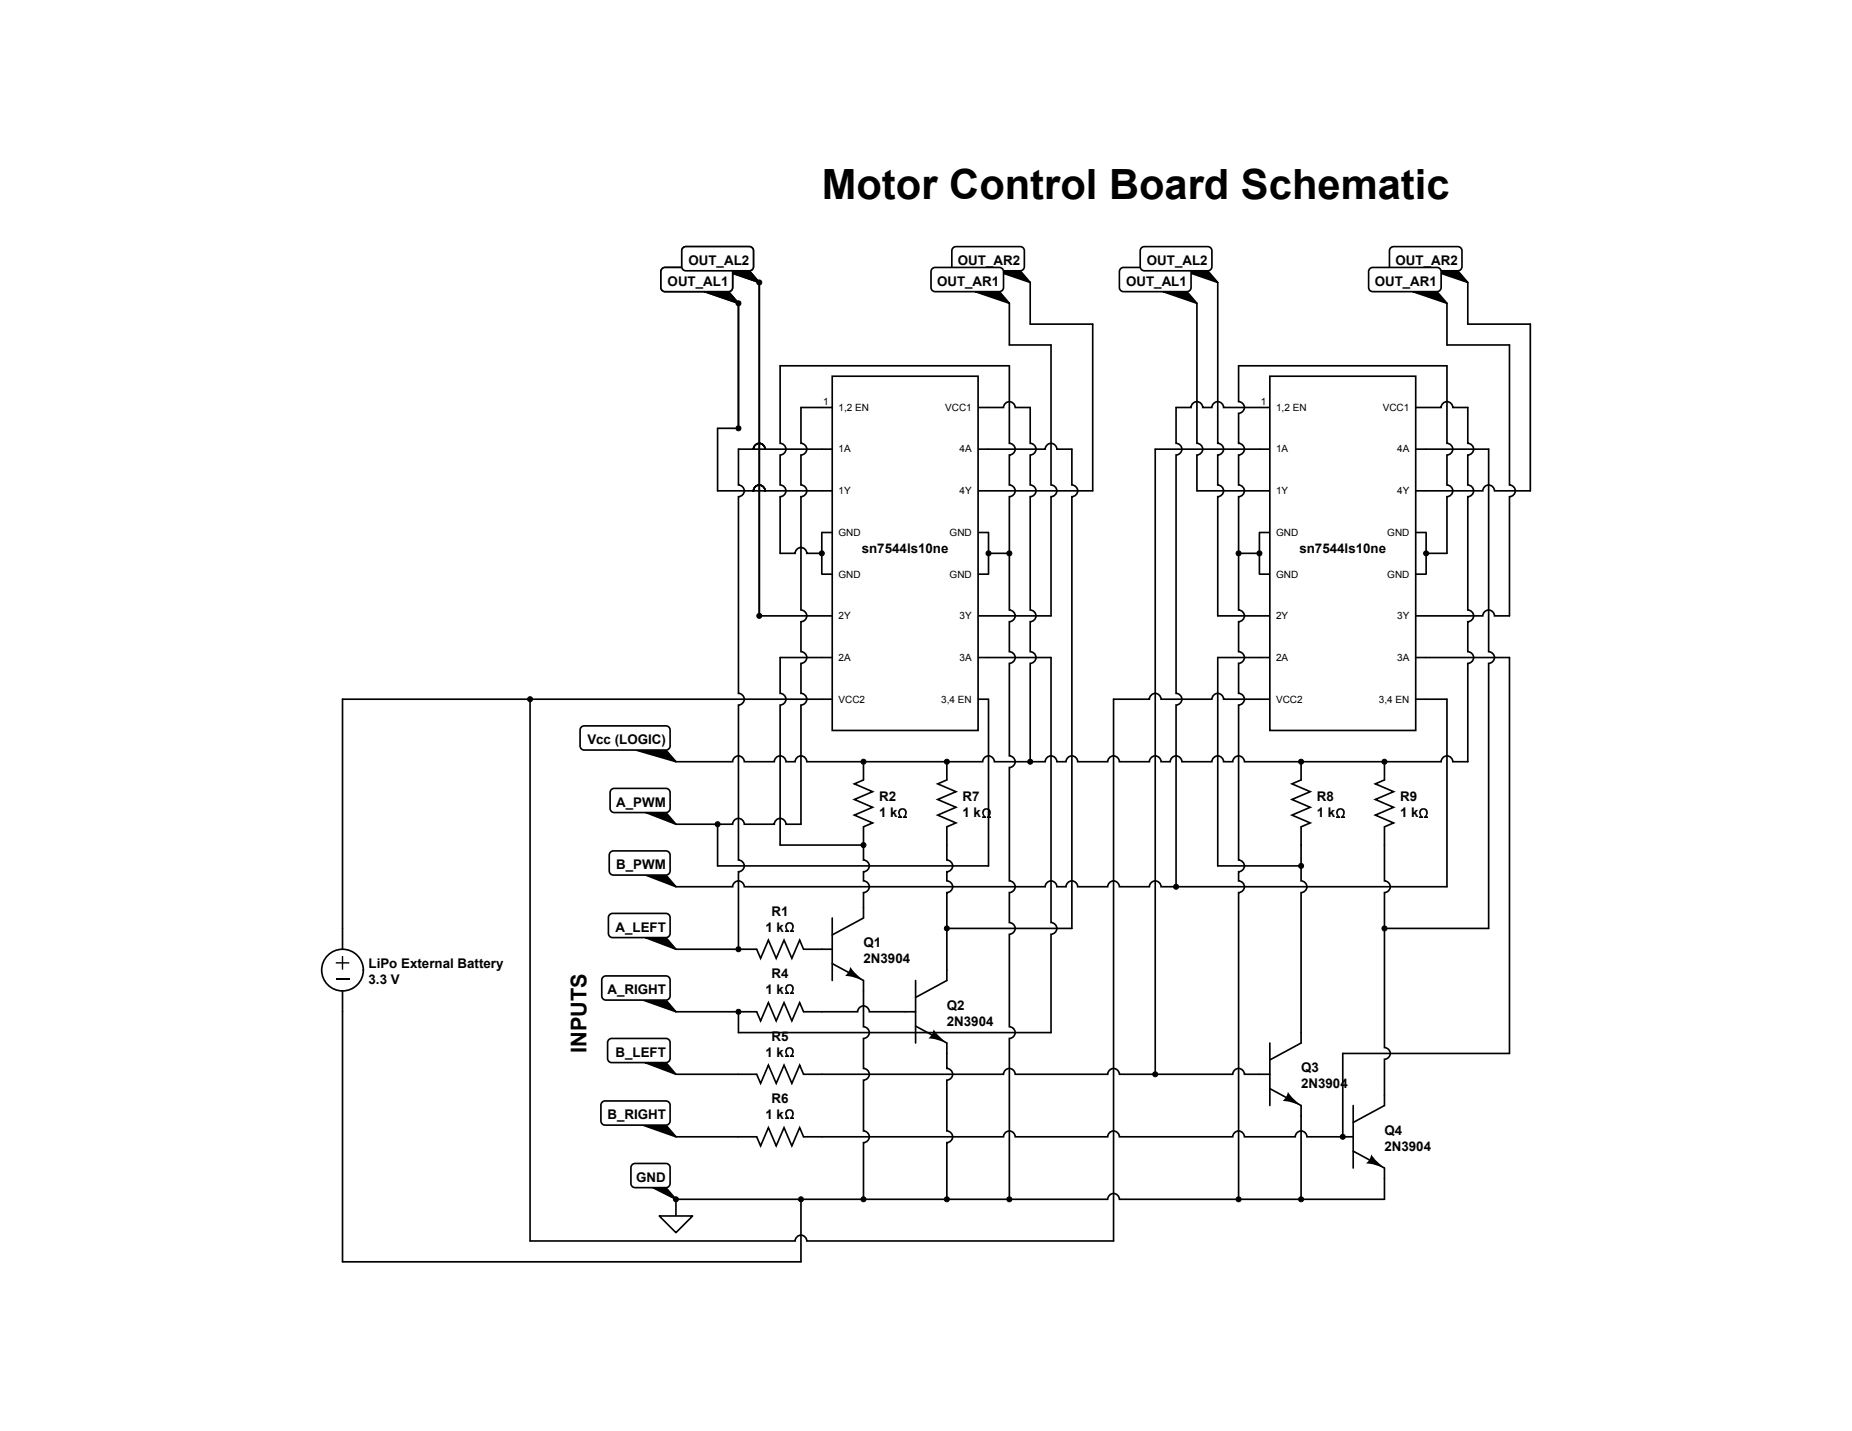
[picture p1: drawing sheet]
<svg xmlns="http://www.w3.org/2000/svg" width="279mm" height="216mm" viewBox="0 0 279 216" stroke-linecap="round" stroke-linejoin="round" font-family="sans-serif">
<g fill="#000">
<path d="M106.3 44h3.6l1.5 1.8zM109.4 40.9h3.6l1.5 1.7zM147.1 44h3.7l1.5 1.8zM150.3 40.9h3.6l1.5 1.7zM175.5 44h3.6l1.5 1.8zM178.6 40.9h3.6l1.5 1.7zM213.1 44h3.7l1.5 1.8zM216.3 40.9h3.6l1.5 1.7zM95.9 113.2h4.6l1.5 1.7zM97.4 122.6h3.1l1.5 1.8zM97.4 132h3.1l1.5 1.8zM97 150.9h3.5l1.5 1.7z"/>
<path d="M97.4 141.5h3.1l1.5 1.7zM97 169.8h3.5l1.5 1.7zM97.3 160.3h3.2l1.5 1.8zM98.5 179.2h2l1.5 1.7z"/>
</g>
<g fill="none" stroke="#000" stroke-width=".25">
<path d="M106.3 44h3.6l1.5 1.8zM109.4 40.9h3.6l1.5 1.7zM147.1 44h3.7l1.5 1.8zM150.3 40.9h3.6l1.5 1.7zM175.5 44h3.6l1.5 1.8zM178.6 40.9h3.6l1.5 1.7zM213.1 44h3.7l1.5 1.8zM216.3 40.9h3.6l1.5 1.7zM95.9 113.2h4.6l1.5 1.7zM97.4 132h3.1l1.5 1.8zM97.4 122.6h3.1l1.5 1.8zM97 150.9h3.5l1.5 1.7z"/>
<path d="M97.4 141.5h3.1l1.5 1.7zM97 169.8h3.5l1.5 1.7zM97.3 160.3h3.2l1.5 1.8zM98.5 179.2h2l1.5 1.7z"/>
</g>
<path d="M125.6 56.8h22v53.4h-22z" fill="#fff"/>
<g fill="none" stroke="#000" stroke-width=".25">
<path d="M125.6 56.8h22v53.4h-22zM124 61.5h1.6M124 67.8h1.6M124 74.1h1.6M147.6 61.5h3.8a.88 .88 0 0 1 .9-.9 .88 .88 0 0 1 .9 .9h2.2v5.4a.88 .88 0 0 1 .9 .9 .88 .88 0 0 1-.9 .8v4.6a.88 .88 0 0 1 .9 .9 .88 .88 0 0 1-.9 .8v17.1a.88 .88 0 0 1 .9 .9 .88 .88 0 0 1-.9 .9v4.5a.88 .88 0 0 1 .9 .9 .88 .88 0 0 1-.9 .9v14.8M147.6 67.8h1.5M147.6 74.1h1.5M124 80.3h1.6M124 99.2h1.6M124 92.9h1.6M124 86.6h1.6M147.6 80.3h1.5"/>
<path d="M147.6 99.2h1.5M147.6 92.9h1.5M147.6 86.6h1.5M124 105.5h1.6M130.3 114.9v2.8l-1.4 .6 2.7 1.1-2.7 1.2 2.7 1.2-2.7 1.2 2.7 1.2-1.3 .5v5.1a.88 .88 0 0 1 .8 .8 .88 .88 0 0 1-.8 .9v1.4a.88 .88 0 0 1 .8 .9 .88 .88 0 0 1-.8 .9v3.8l-4.7 2.6M147.6 105.5h1.5M125.6 138.5v9.4M111.4 143.2h2.8l.5 1.4 1.2-2.8 1.2 2.8 1.2-2.8 1.2 2.8 1.1-2.8 .6 1.4h4.4M111.4 152.6h2.8l.5 1.4 1.2-2.7 1.2 2.7 1.2-2.7 1.2 2.7 1.1-2.7 .6 1.3h8.2a.88 .88 0 0 1 .9-.8 .88 .88 0 0 1 .8 .8h7M125.6 145.4l4.7 2.5v7a.88 .88 0 0 1 .8 .9 .88 .88 0 0 1-.8 .9v4.5a.88 .88 0 0 1 .8 .9 .88 .88 0 0 1-.8 .9v7.6a.88 .88 0 0 1 .8 .9 .88 .88 0 0 1-.8 .9v8.5M138.1 154.8l4.7 2.6v3.8a.88 .88 0 0 1 .9 .9 .88 .88 0 0 1-.9 .9v7.6a.88 .88 0 0 1 .9 .9 .88 .88 0 0 1-.9 .9v8.5M138.1 147.9v9.5"/>
<path d="M142.8 146.4v1.5l-4.7 2.6M191.6 157.4v9.4M196.3 155.8v1.6l-4.7 2.5M111.4 162.1h2.8l.5 1.4 1.2-2.8 1.2 2.8 1.2-2.8 1.2 2.8 1.1-2.8 .6 1.4h2.8M111.4 171.5h2.8l.5 1.4 1.2-2.8 1.2 2.8 1.2-2.8 1.2 2.8 1.1-2.8 .6 1.4h2.8M190 162.1h1.6M191.6 164.2l4.7 2.6v1.6M202.6 171.5h1.5M204.1 166.8v9.4M204.1 173.7l4.8 2.5v1.6M208.9 165.2v1.6l-4.8 2.5"/>
</g>
<path d="M128.3 145.9l.8 1 1.2 1-1.5-.5-1.3-.2a2.17 2.17 0 0 0 .8-1.3zM140.9 155.3l.8 1 1.1 1.1-1.5-.5-1.2-.2a2.17 2.17 0 0 0 .8-1.4zM194.3 164.7l.8 1 1.2 1.1-1.5-.5-1.3-.2a2.18 2.18 0 0 0 .8-1.4zM206.9 174.2l.8 1 1.2 1-1.5-.5-1.3-.2a2.17 2.17 0 0 0 .8-1.3z" fill="#000"/>
<path d="M191.6 56.8h22v53.4h-22z" fill="#fff"/>
<g fill="none" stroke="#000" stroke-width=".25">
<path d="M191.6 56.8h22v53.4h-22zM190 61.5h1.6M190 67.8h1.6M190 74.1h1.6M213.6 61.5h3.8a.88 .88 0 0 1 .9-.9 .88 .88 0 0 1 .9 .9h2.2M213.6 67.8h1.6M213.6 74.1h1.6M190 80.3h1.6M190 99.2h1.6M190 92.9h1.6M190 86.6h1.6M213.6 80.3h1.6"/>
<path d="M213.6 99.2h1.6M213.6 92.9h1.6M213.6 86.6h1.6M142.8 114.9v2.8l-1.3 .6 2.7 1.1-2.7 1.2 2.7 1.2-2.7 1.2 2.7 1.2-1.4 .5v5.1a.88 .88 0 0 1 .9 .8 .88 .88 0 0 1-.9 .9v1.4a.88 .88 0 0 1 .9 .9 .88 .88 0 0 1-.9 .9v11.7M155.4 114.9h2.3a.88 .88 0 0 1 .9-.9 .88 .88 0 0 1 .8 .9h1.4a.88 .88 0 0 1 .9-.9 .88 .88 0 0 1 .9 .9h4.5a.88 .88 0 0 1 .9-.9 .88 .88 0 0 1 .9 .9h4.5a.88 .88 0 0 1 .9-.9 .88 .88 0 0 1 .9 .9h1.3a.88 .88 0 0 1 .9-.9 .88 .88 0 0 1 .9 .9h4.5a.88 .88 0 0 1 .9-.9 .88 .88 0 0 1 .9 .9h1.4a.88 .88 0 0 1 .9-.9 .88 .88 0 0 1 .8 .9h29.7a.88 .88 0 0 1 .9-.9 .88 .88 0 0 1 .9 .9h2.2M190 105.5h1.6M196.3 114.9v2.8l-1.4 .6 2.8 1.1-2.8 1.2 2.8 1.2-2.8 1.2 2.8 1.2-1.4 .5v8.2a.88 .88 0 0 1 .9 .9 .88 .88 0 0 1-.9 .9v21.1M208.9 114.9v2.8l-1.4 .6 2.7 1.1-2.7 1.2 2.7 1.2-2.7 1.2 2.7 1.2-1.3 .5v8.2a.88 .88 0 0 1 .8 .9 .88 .88 0 0 1-.8 .9v23.4a.88 .88 0 0 1 .8 .8 .88 .88 0 0 1-.8 .9v5.4M213.6 105.5h1.6M102 143.2h9.4M102 152.6h9.4M102 162.1h9.4"/>
<path d="M102 171.5h9.4M124 162.1h27.4a.88 .88 0 0 1 .9-.9 .88 .88 0 0 1 .9 .9h13.9a.88 .88 0 0 1 .9-.9 .88 .88 0 0 1 .9 .9h17.1a.88 .88 0 0 1 .9-.9 .88 .88 0 0 1 .8 .9h2.3M124 171.5h27.4a.88 .88 0 0 1 .9-.9 .88 .88 0 0 1 .9 .9h13.9a.88 .88 0 0 1 .9-.9 .88 .88 0 0 1 .9 .9h17.1a.88 .88 0 0 1 .9-.9 .88 .88 0 0 1 .8 .9h7.7a.88 .88 0 0 1 .9-.9 .88 .88 0 0 1 .9 .9h5.4M196.3 168.4v12.5M208.9 177.8v3.1h-40a.88 .88 0 0 0-.9-.8 .88 .88 0 0 0-.9 .8h-65.1"/>
</g>
<path d="M92 138l.4-.2h8.1a.63 .63 0 0 1 .6 .6v2.4a.63 .63 0 0 1-.6 .7h-8.1a.63 .63 0 0 1-.6-.7v-2.4z" fill="#fff"/>
<path d="M92 138l.4-.2h8.1a.63 .63 0 0 1 .6 .6v2.4a.63 .63 0 0 1-.6 .7h-8.1a.63 .63 0 0 1-.6-.7v-2.4z" fill="none" stroke="#000" stroke-width=".25"/>
<path d="M91 147.4l.4-.2h9.1a.63 .63 0 0 1 .6 .7v2.4a.63 .63 0 0 1-.6 .6h-9.1a.63 .63 0 0 1-.6-.6v-2.4z" fill="#fff"/>
<path d="M91 147.4l.4-.2h9.1a.63 .63 0 0 1 .6 .7v2.4a.63 .63 0 0 1-.6 .6h-9.1a.63 .63 0 0 1-.6-.6v-2.4z" fill="none" stroke="#000" stroke-width=".25"/>
<path d="M91.8 156.9l.5-.2h8.2a.63 .63 0 0 1 .6 .6v2.4a.63 .63 0 0 1-.6 .6h-8.2a.63 .63 0 0 1-.6-.6v-2.4z" fill="#fff"/>
<path d="M91.8 156.9l.5-.2h8.2a.63 .63 0 0 1 .6 .6v2.4a.63 .63 0 0 1-.6 .6h-8.2a.63 .63 0 0 1-.6-.6v-2.4z" fill="none" stroke="#000" stroke-width=".25"/>
<path d="M90.8 166.3l.5-.2h9.2a.63 .63 0 0 1 .6 .6v2.4a.63 .63 0 0 1-.6 .7h-9.2a.63 .63 0 0 1-.6-.7v-2.4z" fill="#fff"/>
<path d="M90.8 166.3l.5-.2h9.2a.63 .63 0 0 1 .6 .6v2.4a.63 .63 0 0 1-.6 .7h-9.2a.63 .63 0 0 1-.6-.7v-2.4z" fill="none" stroke="#000" stroke-width=".25"/>
<path d="M87.7 109.7l.4-.2h12.4a.63 .63 0 0 1 .6 .6v2.4a.63 .63 0 0 1-.6 .7h-12.4a.63 .63 0 0 1-.6-.7v-2.4z" fill="#fff"/>
<path d="M87.7 109.7l.4-.2h12.4a.63 .63 0 0 1 .6 .6v2.4a.63 .63 0 0 1-.6 .7h-12.4a.63 .63 0 0 1-.6-.7v-2.4z" fill="none" stroke="#000" stroke-width=".25"/>
<path d="M95.4 175.7l.4-.2h4.7a.63 .63 0 0 1 .6 .7v2.4a.63 .63 0 0 1-.6 .6h-4.7a.63 .63 0 0 1-.6-.6v-2.4z" fill="#fff"/>
<path d="M95.4 175.7l.4-.2h4.7a.63 .63 0 0 1 .6 .7v2.4a.63 .63 0 0 1-.6 .6h-4.7a.63 .63 0 0 1-.6-.6v-2.4zM102 180.9v2.6" fill="none" stroke="#000" stroke-width=".25"/>
<path d="M99.5 183.5h5l-2.5 2.5z" fill="#fff"/>
<g fill="none" stroke="#000" stroke-width=".25">
<path d="M218.3 55.2h-31.4v5.4a.88 .88 0 0 1 .8 .9 .88 .88 0 0 1-.8 .9v4.5a.88 .88 0 0 1 .8 .9 .88 .88 0 0 1-.8 .8v4.6a.88 .88 0 0 1 .8 .9 .88 .88 0 0 1-.8 .8v8.6M190 61.5h-5.4a.88 .88 0 0 0-.9-.9 .88 .88 0 0 0-.9 .9h-1.4a.88 .88 0 0 0-.8-.9 .88 .88 0 0 0-.9 .9h-2.3v5.4a.88 .88 0 0 1 .9 .9 .88 .88 0 0 1-.9 .8v36a.88 .88 0 0 1 .9 .9 .88 .88 0 0 1-.9 .9v27.4h-2.2a.88 .88 0 0 0-.9-.9 .88 .88 0 0 0-.9 .9h-4.5a.88 .88 0 0 0-.9-.9 .88 .88 0 0 0-.9 .9h-4.5a.88 .88 0 0 0-.9-.9 .88 .88 0 0 0-.9 .9h-1.4a.88 .88 0 0 0-.8-.9 .88 .88 0 0 0-.9 .9h-45.4a.88 .88 0 0 0-.9-.9 .88 .88 0 0 0-.9 .9h-8.5M124 83.5h-2.3a.88 .88 0 0 0-.9-.9 .88 .88 0 0 0-.8 .9h-2.3v-8.6a.88 .88 0 0 0 .9-.8 .88 .88 0 0 0-.9-.9v-4.6a.88 .88 0 0 0 .9-.8 .88 .88 0 0 0-.9-.9v-11.7h34.6v11.7a.88 .88 0 0 1 .9 .9 .88 .88 0 0 1-.9 .8v4.6a.88 .88 0 0 1 .9 .9 .88 .88 0 0 1-.9 .8v8.6M149.1 80.3v6.3M149.1 83.5h3.2M152.3 83.5v8.5a.88 .88 0 0 1 .9 .9 .88 .88 0 0 1-.9 .9v4.5a.88 .88 0 0 1 .9 .9 .88 .88 0 0 1-.9 .9v13.9a.88 .88 0 0 1 .9 .9 .88 .88 0 0 1-.9 .9v17.1a.88 .88 0 0 1 .9 .9 .88 .88 0 0 1-.9 .9v4.5a.88 .88 0 0 1 .9 .9 .88 .88 0 0 1-.9 .9v13.9a.88 .88 0 0 1 .9 .9 .88 .88 0 0 1-.9 .9v24.2M186.9 83.5v8.5a.88 .88 0 0 1 .8 .9 .88 .88 0 0 1-.8 .9v4.5a.88 .88 0 0 1 .8 .9 .88 .88 0 0 1-.8 .9v4.5a.88 .88 0 0 1 .8 .9 .88 .88 0 0 1-.8 .9v23.4a.88 .88 0 0 1 .8 .8 .88 .88 0 0 1-.8 .9v1.4a.88 .88 0 0 1 .8 .9 .88 .88 0 0 1-.8 .9v46.2M186.9 83.5h3.1M190 80.3v6.3M215.2 80.3v6.3M215.2 83.5h3.1M102 114.9h8.5a.88 .88 0 0 1 .9-.9 .88 .88 0 0 1 .9 .9h4.5a.88 .88 0 0 1 .9-.9 .88 .88 0 0 1 .9 .9h1.4a.88 .88 0 0 1 .8-.9 .88 .88 0 0 1 .9 .9h26.6a.88 .88 0 0 1 .8-.9 .88 .88 0 0 1 .9 .9h5.4"/>
<path d="M102 124.4h8.5a.88 .88 0 0 1 .9-.9 .88 .88 0 0 1 .9 .9h4.5a.88 .88 0 0 1 .9-.9 .88 .88 0 0 1 .9 .9h2.2M99.5 183.5h5l-2.5 2.5z"/>
</g>
<path d="M99.9 40.5l.4-.1h9.6a.63 .63 0 0 1 .6 .6v2.4a.63 .63 0 0 1-.6 .6h-9.6a.63 .63 0 0 1-.6-.6v-2.4z" fill="#fff"/>
<path d="M99.9 40.5l.4-.1h9.6a.63 .63 0 0 1 .6 .6v2.4a.63 .63 0 0 1-.6 .6h-9.6a.63 .63 0 0 1-.6-.6v-2.4z" fill="none" stroke="#000" stroke-width=".25"/>
<path d="M92.1 128.6l.4-.2h8a.63 .63 0 0 1 .6 .6v2.4a.63 .63 0 0 1-.6 .6h-8a.63 .63 0 0 1-.6-.6v-2.4z" fill="#fff"/>
<path d="M114.5 42.6v50.3h9.5M108.3 64.6v9.5h5.4a.88 .88 0 0 1 .8-.9 .88 .88 0 0 1 .9 .9h-1.7a.88 .88 0 0 1 .8-.9 .88 .88 0 0 1 .9 .9h8.6M124 61.5h-3.2v5.4a.88 .88 0 0 1 .9 .9 .88 .88 0 0 1-.9 .8v4.6a.88 .88 0 0 1 .9 .9 .88 .88 0 0 1-.9 .8v17.1a.88 .88 0 0 1 .9 .9 .88 .88 0 0 1-.9 .9v4.5a.88 .88 0 0 1 .9 .9 .88 .88 0 0 1-.9 .9v4.5a.88 .88 0 0 1 .9 .9 .88 .88 0 0 1-.9 .9v18M124 67.8h-8.6a.88 .88 0 0 0-.9-.9 .88 .88 0 0 0-.8 .9h1.7a.88 .88 0 0 0-.9-.9 .88 .88 0 0 0-.8 .9h-2.3v5.4a.88 .88 0 0 1 .9 .9 .88 .88 0 0 1-.9 .8v29.7a.88 .88 0 0 1 .9 .9 .88 .88 0 0 1-.9 .9v23.4a.88 .88 0 0 1 .9 .8 .88 .88 0 0 1-.9 .9v11.7M149.1 67.8h8.6a.88 .88 0 0 1 .9-.9 .88 .88 0 0 1 .8 .9h2.3v5.4a.88 .88 0 0 1 .9 .9 .88 .88 0 0 1-.9 .8v65.2h-18.9M124 99.2h-6.3v5.4a.88 .88 0 0 1 .9 .9 .88 .88 0 0 1-.9 .9v21.1h12.6M124 80.3v6.3M149.1 99.2h9.5v40a.88 .88 0 0 1 .8 .9 .88 .88 0 0 1-.8 .9v14.8h-47.2v-3.2M149.1 105.5v25.1h-40.8v-6.2M92.1 128.6l.4-.2h8a.63 .63 0 0 1 .6 .6v2.4a.63 .63 0 0 1-.6 .6h-8a.63 .63 0 0 1-.6-.6v-2.4z" fill="none" stroke="#000" stroke-width=".25"/>
<path d="M92.2 119.1l.5-.2h7.8a.63 .63 0 0 1 .6 .7v2.4a.63 .63 0 0 1-.6 .6h-7.8a.63 .63 0 0 1-.7-.6v-2.4z" fill="#fff"/>
<path d="M92.2 119.1l.5-.2h7.8a.63 .63 0 0 1 .6 .7v2.4a.63 .63 0 0 1-.6 .6h-7.8a.63 .63 0 0 1-.7-.6v-2.4z" fill="none" stroke="#000" stroke-width=".25"/>
<path d="M143.8 37.4l.4-.2h9.7a.63 .63 0 0 1 .6 .6v2.4a.63 .63 0 0 1-.6 .7h-9.7a.63 .63 0 0 1-.6-.7v-2.4z" fill="#fff"/>
<path d="M143.8 37.4l.4-.2h9.7a.63 .63 0 0 1 .6 .6v2.4a.63 .63 0 0 1-.6 .7h-9.7a.63 .63 0 0 1-.6-.7v-2.4zM111.4 45.8v18.8h-3.1" fill="none" stroke="#000" stroke-width=".25"/>
<circle cx="51.7" cy="146.4" r="3.1" fill="#fff"/>
<g fill="none" stroke="#000" stroke-width=".25">
<path d="M152.3 45.8v6.2h6.3v21.2a.88 .88 0 0 1 .8 .9 .88 .88 0 0 1-.8 .8v18h-9.5M155.4 42.6v6.3h9.5v25.2h-15.8M80 105.5v81.7h40a.88 .88 0 0 1 .8-.8 .88 .88 0 0 1 .9 .8h46.3v-81.7h5.4a.88 .88 0 0 1 .9-.9 .88 .88 0 0 1 .9 .9h7.6a.88 .88 0 0 1 .9-.9 .88 .88 0 0 1 .9 .9h5.4M124 105.5h-72.3v37.7M51.7 149.5v40.9h69.1v-9.5"/>
<circle cx="51.7" cy="146.4" r="3.1"/>
</g>
<path d="M51.6 144.2h.2v1h.9v.2h-.9v.9h-.2v-.9h-.9v-.2h.9z" fill="#000"/>
<path d="M50.7 147.8h2" fill="none" stroke="#000" stroke-width=".21"/>
<path d="M103 37.4l.5-.2h9.5a.63 .63 0 0 1 .7 .6v2.4a.63 .63 0 0 1-.7 .7h-9.5a.63 .63 0 0 1-.6-.7v-2.4z" fill="#fff"/>
<path d="M103 37.4l.5-.2h9.5a.63 .63 0 0 1 .7 .6v2.4a.63 .63 0 0 1-.7 .7h-9.5a.63 .63 0 0 1-.6-.7v-2.4z" fill="none" stroke="#000" stroke-width=".25"/>
<path d="M140.6 40.5l.5-.1h9.7a.63 .63 0 0 1 .6 .6v2.4a.63 .63 0 0 1-.6 .6h-9.7a.63 .63 0 0 1-.6-.6v-2.4z" fill="#fff"/>
<path d="M140.6 40.5l.5-.1h9.7a.63 .63 0 0 1 .6 .6v2.4a.63 .63 0 0 1-.6 .6h-9.7a.63 .63 0 0 1-.6-.6v-2.4z" fill="none" stroke="#000" stroke-width=".25"/>
<path d="M169.1 40.5l.4-.1h9.6a.63 .63 0 0 1 .6 .6v2.4a.63 .63 0 0 1-.6 .6h-9.6a.63 .63 0 0 1-.6-.6v-2.4z" fill="#fff"/>
<path d="M169.1 40.5l.4-.1h9.6a.63 .63 0 0 1 .6 .6v2.4a.63 .63 0 0 1-.6 .6h-9.6a.63 .63 0 0 1-.6-.6v-2.4zM183.7 42.6v24.3a.88 .88 0 0 1 .9 .9 .88 .88 0 0 1-.9 .8v4.6a.88 .88 0 0 1 .9 .9 .88 .88 0 0 1-.9 .8v18" fill="none" stroke="#000" stroke-width=".25"/>
<path d="M172.2 37.4l.4-.2h9.6a.63 .63 0 0 1 .6 .6v2.4a.63 .63 0 0 1-.6 .7h-9.6a.63 .63 0 0 1-.6-.7v-2.4z" fill="#fff"/>
<path d="M172.2 37.4l.4-.2h9.6a.63 .63 0 0 1 .6 .6v2.4a.63 .63 0 0 1-.6 .7h-9.6a.63 .63 0 0 1-.6-.7v-2.4z" fill="none" stroke="#000" stroke-width=".25"/>
<path d="M99.9 40.5l.4-.1h9.6a.63 .63 0 0 1 .6 .6v2.4a.63 .63 0 0 1-.6 .6h-9.6a.63 .63 0 0 1-.6-.6v-2.4z" fill="#fff"/>
<path d="M99.9 40.5l.4-.1h9.6a.63 .63 0 0 1 .6 .6v2.4a.63 .63 0 0 1-.6 .6h-9.6a.63 .63 0 0 1-.6-.6v-2.4z" fill="none" stroke="#000" stroke-width=".25"/>
<path d="M103 37.4l.5-.2h9.5a.63 .63 0 0 1 .7 .6v2.4a.63 .63 0 0 1-.7 .7h-9.5a.63 .63 0 0 1-.6-.7v-2.4z" fill="#fff"/>
<path d="M103 37.4l.5-.2h9.5a.63 .63 0 0 1 .7 .6v2.4a.63 .63 0 0 1-.7 .7h-9.5a.63 .63 0 0 1-.6-.7v-2.4zM111.4 45.8v18.8M114.5 42.6v50.3M218.3 55.2v11.7a.88 .88 0 0 1 .9 .9 .88 .88 0 0 1-.9 .8v4.6a.88 .88 0 0 1 .9 .9 .88 .88 0 0 1-.9 .8v8.6M221.4 61.5v5.4a.88 .88 0 0 1 .9 .9 .88 .88 0 0 1-.9 .8v4.6a.88 .88 0 0 1 .9 .9 .88 .88 0 0 1-.9 .8v17.1a.88 .88 0 0 1 .9 .9 .88 .88 0 0 1-.9 .9v4.5a.88 .88 0 0 1 .9 .9 .88 .88 0 0 1-.9 .9v14.8" fill="none" stroke="#000" stroke-width=".25"/>
<path d="M209.8 37.4l.4-.2h9.7a.63 .63 0 0 1 .7 .6v2.4a.63 .63 0 0 1-.7 .7h-9.7a.63 .63 0 0 1-.6-.7v-2.4z" fill="#fff"/>
<path d="M209.8 37.4l.4-.2h9.7a.63 .63 0 0 1 .7 .6v2.4a.63 .63 0 0 1-.7 .7h-9.7a.63 .63 0 0 1-.6-.7v-2.4zM218.3 45.8v6.2M221.4 42.6v6.3" fill="none" stroke="#000" stroke-width=".25"/>
<path d="M206.7 40.5l.4-.1h9.7a.63 .63 0 0 1 .6 .6v2.4a.63 .63 0 0 1-.6 .6h-9.7a.63 .63 0 0 1-.6-.6v-2.4z" fill="#fff"/>
<path d="M180.6 45.8v21.1a.88 .88 0 0 1 .8 .9 .88 .88 0 0 1-.8 .8v5.5h9.4M206.7 40.5l.4-.1h9.7a.63 .63 0 0 1 .6 .6v2.4a.63 .63 0 0 1-.6 .6h-9.7a.63 .63 0 0 1-.6-.6v-2.4zM218.3 52h9.4v21.2a.88 .88 0 0 1 .9 .9 .88 .88 0 0 1-.9 .8v18h-2.2a.88 .88 0 0 0-.9-.9 .88 .88 0 0 0-.9 .9h-8.5M221.4 48.9h9.5v25.2h-5.4a.88 .88 0 0 0-.9-.9 .88 .88 0 0 0-.9 .9h-8.5M190 67.8h-15.7v94.3M215.2 67.8h9.4v30.5a.88 .88 0 0 1 .9 .9 .88 .88 0 0 1-.9 .9v40h-15.7M183.7 92.9h6.3M190 99.2h-6.3v31.4h12.6M215.2 99.2h12.5v59.7h-25.1v12.6M215.2 105.5h3.1v28.3h-40.9" fill="none" stroke="#000" stroke-width=".25"/>
<g fill="#000">
<circle cx="111.4" cy="45.8" r=".38"/>
<circle cx="114.5" cy="42.6" r=".38"/>
<circle cx="111.4" cy="64.6" r=".38"/>
<circle cx="114.5" cy="92.9" r=".38"/>
<circle cx="124" cy="83.5" r=".38"/>
<circle cx="149.1" cy="83.5" r=".38"/>
<circle cx="152.3" cy="83.5" r=".38"/>
<circle cx="186.9" cy="83.5" r=".38"/>
<circle cx="190" cy="83.5" r=".38"/>
<circle cx="215.2" cy="83.5" r=".38"/>
<circle cx="80" cy="105.5" r=".38"/>
<circle cx="130.3" cy="114.9" r=".38"/>
<circle cx="142.8" cy="114.9" r=".38"/>
<circle cx="155.4" cy="114.9" r=".38"/>
<circle cx="196.3" cy="114.9" r=".38"/>
<circle cx="208.9" cy="114.9" r=".38"/>
<circle cx="108.3" cy="124.4" r=".38"/>
<circle cx="130.3" cy="127.5" r=".38"/>
<circle cx="177.4" cy="133.8" r=".38"/>
<circle cx="196.3" cy="130.6" r=".38"/>
<circle cx="111.4" cy="143.2" r=".38"/>
<circle cx="111.4" cy="152.6" r=".38"/>
<circle cx="142.8" cy="140.1" r=".38"/>
<circle cx="208.9" cy="140.1" r=".38"/>
<circle cx="174.3" cy="162.1" r=".38"/>
<circle cx="202.6" cy="171.5" r=".38"/>
<circle cx="102" cy="180.9" r=".38"/>
<circle cx="120.8" cy="180.9" r=".38"/>
<circle cx="130.3" cy="180.9" r=".38"/>
<circle cx="142.8" cy="180.9" r=".38"/>
<circle cx="152.3" cy="180.9" r=".38"/>
<circle cx="186.9" cy="180.9" r=".38"/>
<circle cx="196.3" cy="180.9" r=".38"/>
</g>
<g fill="none" stroke="#000" stroke-width=".15">
<circle cx="111.4" cy="45.8" r=".38"/>
<circle cx="114.5" cy="42.6" r=".38"/>
<circle cx="111.4" cy="64.6" r=".38"/>
<circle cx="114.5" cy="92.9" r=".38"/>
<circle cx="124" cy="83.5" r=".38"/>
<circle cx="149.1" cy="83.5" r=".38"/>
<circle cx="152.3" cy="83.5" r=".38"/>
<circle cx="186.9" cy="83.5" r=".38"/>
<circle cx="190" cy="83.5" r=".38"/>
<circle cx="215.2" cy="83.5" r=".38"/>
<circle cx="80" cy="105.5" r=".38"/>
<circle cx="130.3" cy="114.9" r=".38"/>
<circle cx="142.8" cy="114.9" r=".38"/>
<circle cx="155.4" cy="114.9" r=".38"/>
<circle cx="196.3" cy="114.9" r=".38"/>
<circle cx="208.9" cy="114.9" r=".38"/>
<circle cx="108.3" cy="124.4" r=".38"/>
<circle cx="130.3" cy="127.5" r=".38"/>
<circle cx="177.4" cy="133.8" r=".38"/>
<circle cx="196.3" cy="130.6" r=".38"/>
<circle cx="111.4" cy="143.2" r=".38"/>
<circle cx="111.4" cy="152.6" r=".38"/>
<circle cx="142.8" cy="140.1" r=".38"/>
<circle cx="208.9" cy="140.1" r=".38"/>
<circle cx="174.3" cy="162.1" r=".38"/>
<circle cx="202.6" cy="171.5" r=".38"/>
<circle cx="102" cy="180.9" r=".38"/>
<circle cx="120.8" cy="180.9" r=".38"/>
<circle cx="130.3" cy="180.9" r=".38"/>
<circle cx="142.8" cy="180.9" r=".38"/>
<circle cx="152.3" cy="180.9" r=".38"/>
<circle cx="186.9" cy="180.9" r=".38"/>
<circle cx="196.3" cy="180.9" r=".38"/>
</g>
<text font-size="6.3" x="124" y="30">Motor Control Board Schematic</text>
<text font-size="3.3" x="88.5" y="158.9" transform="rotate(-90 88.5 158.9)">INPUTS</text>
<g font-size="2">
<text x="103.9" y="40">OUT_AL2</text>
<text x="144.5" y="40">OUT_AR2</text>
<text x="173" y="40">OUT_AL2</text>
<text x="210.5" y="40">OUT_AR2</text>
<text x="100.7" y="43.1">OUT_AL1</text>
<text x="141.4" y="43.1">OUT_AR1</text>
<text x="169.9" y="43.1">OUT_AL1</text>
<text x="207.4" y="43.1">OUT_AR1</text>
<text x="130" y="83.5">sn7544ls10ne</text>
<text x="196" y="83.5">sn7544ls10ne</text>
<text x="88.6" y="112.3">Vcc (LOGIC)</text>
<text x="93" y="121.7">A_PWM</text>
<text x="132.6" y="120.9">R2</text>
<text x="132.6" y="123.3">1 k</text>
<text x="145.2" y="120.9">R7</text>
<text x="145.2" y="123.3">1 k</text>
<text x="198.6" y="120.9">R8</text>
<text x="198.6" y="123.3">1 k</text>
<text x="211.2" y="120.9">R9</text>
<text x="211.2" y="123.3">1 k</text>
<text x="93" y="131.2">B_PWM</text>
<text x="92.9" y="140.6">A_LEFT</text>
<text x="115.5" y="140.6">1 k</text>
<text x="116.4" y="138.1">R1</text>
<text x="130.3" y="142.9">Q1</text>
<text x="55.6" y="146.1">LiPo External Battery</text>
<text x="55.6" y="148.5">3.3 V</text>
<text x="115.5" y="150">1 k</text>
<text x="116.4" y="147.6">R4</text>
<text x="130.3" y="145.3">2N3904</text>
<text x="91.6" y="150">A_RIGHT</text>
<text x="142.8" y="152.3">Q2</text>
<text x="142.8" y="154.8">2N3904</text>
<text x="92.9" y="159.5">B_LEFT</text>
<text x="115.5" y="159.4">1 k</text>
<text x="116.4" y="157">R5</text>
<text x="196.3" y="161.8">Q3</text>
<text x="116.4" y="166.4">R6</text>
<text x="196.3" y="164.2">2N3904</text>
<text x="91.6" y="168.9">B_RIGHT</text>
<text x="115.5" y="168.9">1 k</text>
<text x="208.9" y="171.2">Q4</text>
<text x="208.9" y="173.6">2N3904</text>
<text x="96" y="178.3">GND</text>
</g>
<g font-size="1.5">
<text x="124.2" y="61.1">1</text>
<text x="126.5" y="62">1,2 EN</text>
<text x="142.6" y="62">VCC1</text>
<text x="190.2" y="61.1">1</text>
<text x="192.5" y="62">1,2 EN</text>
<text x="208.6" y="62">VCC1</text>
<text x="126.5" y="68.3">1A</text>
<text x="144.8" y="68.3">4A</text>
<text x="192.5" y="68.3">1A</text>
<text x="210.8" y="68.3">4A</text>
<text x="126.5" y="74.6">1Y</text>
<text x="144.8" y="74.6">4Y</text>
<text x="192.5" y="74.6">1Y</text>
<text x="210.8" y="74.6">4Y</text>
<text x="126.5" y="80.8">GND</text>
<text x="143.3" y="80.8">GND</text>
<text x="192.5" y="80.8">GND</text>
<text x="209.3" y="80.8">GND</text>
<text x="126.5" y="87.1">GND</text>
<text x="143.3" y="87.1">GND</text>
<text x="192.5" y="87.1">GND</text>
<text x="209.3" y="87.1">GND</text>
<text x="126.5" y="93.4">2Y</text>
<text x="144.8" y="93.4">3Y</text>
<text x="192.5" y="93.4">2Y</text>
<text x="210.8" y="93.4">3Y</text>
<text x="126.5" y="99.7">2A</text>
<text x="144.8" y="99.7">3A</text>
<text x="192.5" y="99.7">2A</text>
<text x="210.8" y="99.7">3A</text>
<text x="126.5" y="106">VCC2</text>
<text x="142" y="106">3,4 EN</text>
<text x="192.5" y="106">VCC2</text>
<text x="208" y="106">3,4 EN</text>
</g>
</svg>
